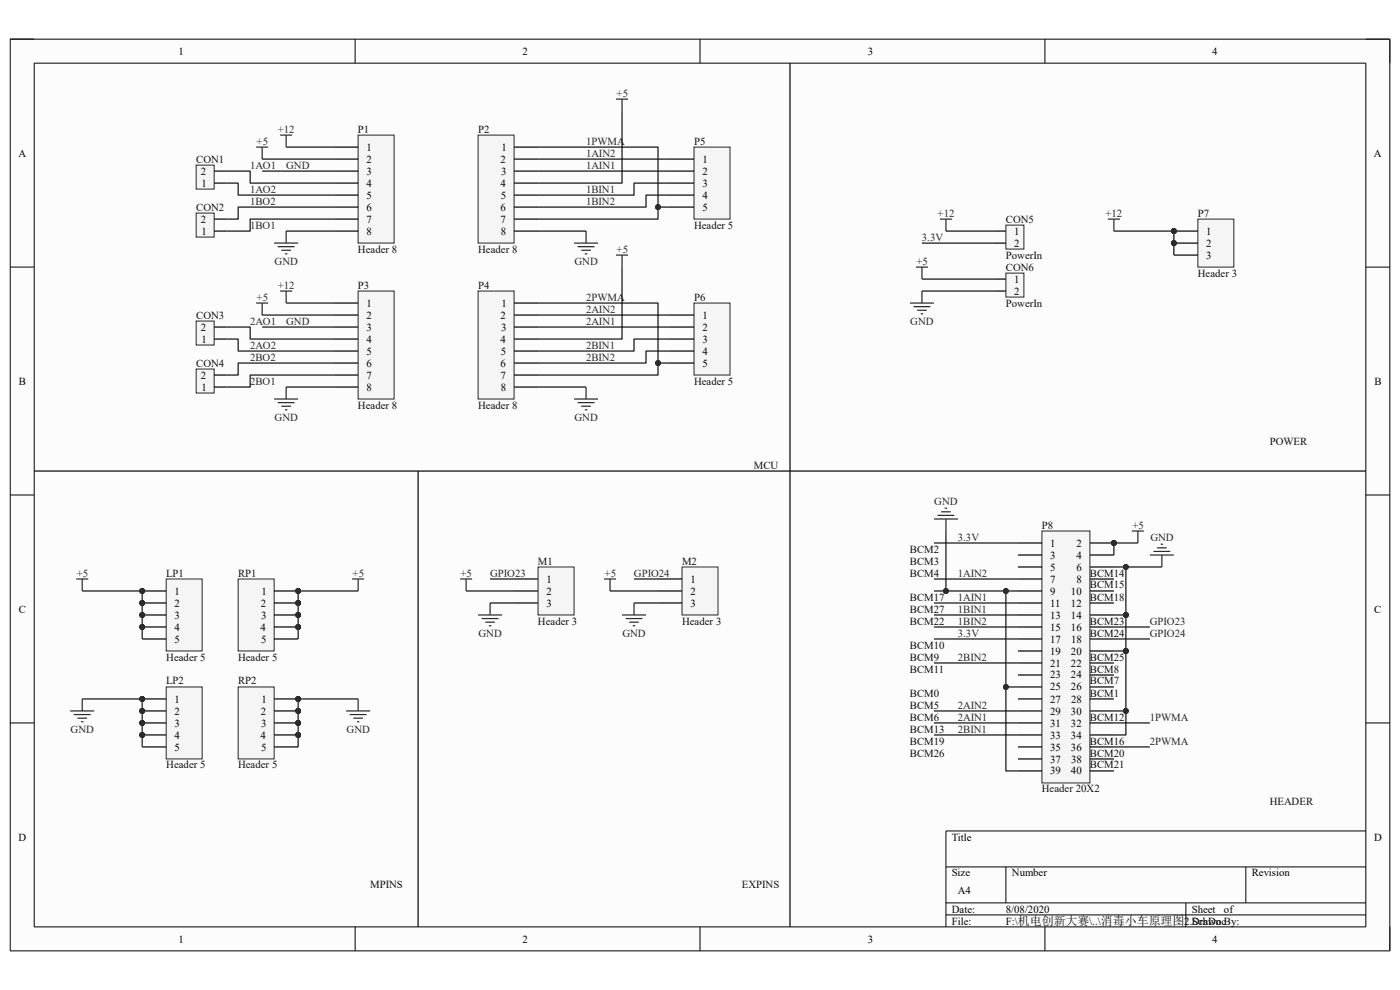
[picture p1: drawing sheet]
<svg xmlns="http://www.w3.org/2000/svg" width="297mm" height="210mm" viewBox="0 0 297 210" stroke-linecap="round" stroke-linejoin="round" font-family="sans-serif">
<path d="M2.2 8.3h292.7v193.4h-292.7z" fill-rule="evenodd" fill="#fcfcfc"/>
<path d="M2.2 8.3h292.7v193.4h-292.7z" fill="none" stroke="#000" stroke-width=".21"/>
<path d="M7.3 13.4h282.5v183.2h-282.5z" fill-rule="evenodd" fill="#fcfcfc"/>
<g fill="none" stroke="#000" stroke-width=".21">
<path d="M2.2 8.3h5.1M7.3 13.4h282.5v183.2h-282.5zM75.3 8.3v5.1M148.5 8.3v5.1M221.7 8.3v5.1M289.8 8.3h5.1v5.1M2.2 56.7h5.1M289.8 56.7h5.1M2.2 105h5.1M289.8 105h5.1M2.2 153.4h5.1M289.8 153.4h5.1"/>
<path d="M289.8 176.3h-89.1v20.3M75.3 196.6v5.1M148.5 196.6v5.1M200.7 183.9h89.1M200.7 191.5h89.1M200.7 194.1h89.1M213.4 183.9v7.6M221.7 196.6v5.1M251.6 191.5v5.1M264.3 183.9v7.6M294.9 196.6v5.1"/>
</g>
<path d="M76 28.7h7.6v22.9h-7.6z" fill-rule="evenodd" fill="#f5f5f5"/>
<path d="M76 28.7h7.6v22.9h-7.6z" fill="none" stroke="#262626" stroke-width=".21"/>
<path d="M70.9 31.2h5.1M70.9 33.8h5.1M70.9 36.3h5.1M70.9 38.8h5.1M70.9 41.4h5.1M70.9 43.9h5.1M70.9 46.5h5.1M70.9 49h5.1" fill="none" stroke="#000" stroke-width=".25"/>
<path d="M101.4 28.7h7.7v22.9h-7.7z" fill-rule="evenodd" fill="#f5f5f5"/>
<path d="M101.4 28.7h7.7v22.9h-7.7z" fill="none" stroke="#262626" stroke-width=".21"/>
<path d="M109.1 31.2h5.1M109.1 33.8h5.1M109.1 36.3h5.1M109.1 38.8h5.1M109.1 41.4h5.1M109.1 43.9h5.1M109.1 46.5h5.1M109.1 49h5.1" fill="none" stroke="#000" stroke-width=".25"/>
<path d="M76 61.7h7.6v22.9h-7.6z" fill-rule="evenodd" fill="#f5f5f5"/>
<path d="M76 61.7h7.6v22.9h-7.6z" fill="none" stroke="#262626" stroke-width=".21"/>
<path d="M70.9 64.3h5.1M70.9 66.8h5.1M70.9 69.4h5.1M70.9 71.9h5.1M70.9 74.5h5.1M70.9 77h5.1M70.9 79.6h5.1M70.9 82.1h5.1" fill="none" stroke="#000" stroke-width=".25"/>
<path d="M101.4 61.7h7.7v23h-7.7z" fill-rule="evenodd" fill="#f5f5f5"/>
<path d="M101.4 61.7h7.7v23h-7.7z" fill="none" stroke="#262626" stroke-width=".21"/>
<path d="M109.1 64.3h5.1M109.1 66.8h5.1M109.1 69.4h5.1M109.1 71.9h5.1M109.1 74.5h5.1M109.1 77h5.1M109.1 79.6h5.1M109.1 82.1h5.1" fill="none" stroke="#000" stroke-width=".25"/>
<g fill="none" stroke="#262626" stroke-width=".25">
<path d="M59.4 28.7h2.6M60.7 28.7v2.5M58.2 51.6h5M58.9 52.3h3.6M59.7 53.1h2M60.4 53.9h.6M60.7 49v2.6M121.8 51.6h5.1M122.5 52.3h3.6M123.3 53.1h2M124.1 53.9h.5M124.3 49v2.6"/>
<path d="M59.4 61.7h2.6M60.7 61.7v2.6M58.2 84.6h5M58.9 85.4h3.6M59.7 86.2h2M60.5 86.9h.5M60.7 82.1v2.5M121.8 84.7h5.1M122.5 85.4h3.6M123.3 86.2h2M124.1 86.9h.5M124.3 82.1v2.6"/>
</g>
<circle cx="30.2" cy="125.4" r=".51" fill="#0e0e0e"/>
<circle cx="30.2" cy="125.4" r=".51" fill="none" stroke="#0e0e0e" stroke-width=".21"/>
<circle cx="30.2" cy="127.9" r=".51" fill="#0e0e0e"/>
<circle cx="30.2" cy="127.9" r=".51" fill="none" stroke="#0e0e0e" stroke-width=".21"/>
<circle cx="30.2" cy="130.5" r=".51" fill="#0e0e0e"/>
<circle cx="30.2" cy="130.5" r=".51" fill="none" stroke="#0e0e0e" stroke-width=".21"/>
<circle cx="30.2" cy="133" r=".51" fill="#0e0e0e"/>
<circle cx="30.2" cy="133" r=".51" fill="none" stroke="#0e0e0e" stroke-width=".21"/>
<path d="M35.3 122.8h7.6v15.3h-7.6z" fill-rule="evenodd" fill="#f5f5f5"/>
<path d="M35.3 122.8h7.6v15.3h-7.6z" fill="none" stroke="#262626" stroke-width=".21"/>
<path d="M30.2 125.4h5.1" fill="none" stroke="#000" stroke-width=".25"/>
<circle cx="30.2" cy="125.4" r=".51" fill="#0e0e0e"/>
<circle cx="30.2" cy="125.4" r=".51" fill="none" stroke="#0e0e0e" stroke-width=".21"/>
<path d="M30.2 127.9h5.1" fill="none" stroke="#000" stroke-width=".25"/>
<circle cx="30.2" cy="127.9" r=".51" fill="#0e0e0e"/>
<circle cx="30.2" cy="127.9" r=".51" fill="none" stroke="#0e0e0e" stroke-width=".21"/>
<path d="M30.2 130.5h5.1" fill="none" stroke="#000" stroke-width=".25"/>
<circle cx="30.2" cy="130.5" r=".51" fill="#0e0e0e"/>
<circle cx="30.2" cy="130.5" r=".51" fill="none" stroke="#0e0e0e" stroke-width=".21"/>
<path d="M30.2 133h5.1" fill="none" stroke="#000" stroke-width=".25"/>
<circle cx="30.2" cy="133" r=".51" fill="#0e0e0e"/>
<circle cx="30.2" cy="133" r=".51" fill="none" stroke="#0e0e0e" stroke-width=".21"/>
<path d="M30.2 135.6h5.1" fill="none" stroke="#000" stroke-width=".25"/>
<circle cx="30.2" cy="148.3" r=".51" fill="#0e0e0e"/>
<circle cx="30.2" cy="148.3" r=".51" fill="none" stroke="#0e0e0e" stroke-width=".21"/>
<circle cx="30.2" cy="150.8" r=".51" fill="#0e0e0e"/>
<circle cx="30.2" cy="150.8" r=".51" fill="none" stroke="#0e0e0e" stroke-width=".21"/>
<circle cx="30.2" cy="153.4" r=".51" fill="#0e0e0e"/>
<circle cx="30.2" cy="153.4" r=".51" fill="none" stroke="#0e0e0e" stroke-width=".21"/>
<circle cx="30.2" cy="155.9" r=".51" fill="#0e0e0e"/>
<circle cx="30.2" cy="155.9" r=".51" fill="none" stroke="#0e0e0e" stroke-width=".21"/>
<path d="M35.3 145.7h7.6v15.3h-7.6z" fill-rule="evenodd" fill="#f5f5f5"/>
<path d="M35.3 145.7h7.6v15.3h-7.6z" fill="none" stroke="#262626" stroke-width=".21"/>
<path d="M30.2 148.3h5.1" fill="none" stroke="#000" stroke-width=".25"/>
<circle cx="30.2" cy="148.3" r=".51" fill="#0e0e0e"/>
<circle cx="30.2" cy="148.3" r=".51" fill="none" stroke="#0e0e0e" stroke-width=".21"/>
<path d="M30.2 150.8h5.1" fill="none" stroke="#000" stroke-width=".25"/>
<circle cx="30.2" cy="150.8" r=".51" fill="#0e0e0e"/>
<circle cx="30.2" cy="150.8" r=".51" fill="none" stroke="#0e0e0e" stroke-width=".21"/>
<path d="M30.2 153.4h5.1" fill="none" stroke="#000" stroke-width=".25"/>
<circle cx="30.2" cy="153.4" r=".51" fill="#0e0e0e"/>
<circle cx="30.2" cy="153.4" r=".51" fill="none" stroke="#0e0e0e" stroke-width=".21"/>
<path d="M30.2 155.9h5.1" fill="none" stroke="#000" stroke-width=".25"/>
<circle cx="30.2" cy="155.9" r=".51" fill="#0e0e0e"/>
<circle cx="30.2" cy="155.9" r=".51" fill="none" stroke="#0e0e0e" stroke-width=".21"/>
<path d="M30.2 158.5h5.1" fill="none" stroke="#000" stroke-width=".25"/>
<path d="M199.4 46.5h2.6M200.7 46.5v2.5M193.1 64.3h5M193.8 65.1h3.6M194.6 65.8h2M195.3 66.6h.5M195.6 61.7v2.6M14.9 150.8h5.1M15.7 151.6h3.5M16.4 152.3h2.1M17.2 153.1h.5M17.4 148.3v2.5" fill="none" stroke="#262626" stroke-width=".25"/>
<circle cx="63.3" cy="125.4" r=".51" fill="#0e0e0e"/>
<circle cx="63.3" cy="125.4" r=".51" fill="none" stroke="#0e0e0e" stroke-width=".21"/>
<circle cx="63.3" cy="127.9" r=".51" fill="#0e0e0e"/>
<circle cx="63.3" cy="127.9" r=".51" fill="none" stroke="#0e0e0e" stroke-width=".21"/>
<circle cx="63.3" cy="130.5" r=".51" fill="#0e0e0e"/>
<circle cx="63.3" cy="130.5" r=".51" fill="none" stroke="#0e0e0e" stroke-width=".21"/>
<circle cx="63.3" cy="133" r=".51" fill="#0e0e0e"/>
<circle cx="63.3" cy="133" r=".51" fill="none" stroke="#0e0e0e" stroke-width=".21"/>
<path d="M50.5 122.8h7.7v15.3h-7.7z" fill-rule="evenodd" fill="#f5f5f5"/>
<path d="M50.5 122.8h7.7v15.3h-7.7z" fill="none" stroke="#262626" stroke-width=".21"/>
<path d="M58.2 125.4h5.1" fill="none" stroke="#000" stroke-width=".25"/>
<circle cx="63.3" cy="125.4" r=".51" fill="#0e0e0e"/>
<circle cx="63.3" cy="125.4" r=".51" fill="none" stroke="#0e0e0e" stroke-width=".21"/>
<path d="M58.2 127.9h5.1" fill="none" stroke="#000" stroke-width=".25"/>
<circle cx="63.3" cy="127.9" r=".51" fill="#0e0e0e"/>
<circle cx="63.3" cy="127.9" r=".51" fill="none" stroke="#0e0e0e" stroke-width=".21"/>
<path d="M58.2 130.5h5.1" fill="none" stroke="#000" stroke-width=".25"/>
<circle cx="63.3" cy="130.5" r=".51" fill="#0e0e0e"/>
<circle cx="63.3" cy="130.5" r=".51" fill="none" stroke="#0e0e0e" stroke-width=".21"/>
<path d="M58.2 133h5.1" fill="none" stroke="#000" stroke-width=".25"/>
<circle cx="63.3" cy="133" r=".51" fill="#0e0e0e"/>
<circle cx="63.3" cy="133" r=".51" fill="none" stroke="#0e0e0e" stroke-width=".21"/>
<path d="M58.2 135.6h5.1" fill="none" stroke="#000" stroke-width=".25"/>
<circle cx="63.3" cy="148.3" r=".51" fill="#0e0e0e"/>
<circle cx="63.3" cy="148.3" r=".51" fill="none" stroke="#0e0e0e" stroke-width=".21"/>
<circle cx="63.3" cy="150.8" r=".51" fill="#0e0e0e"/>
<circle cx="63.3" cy="150.8" r=".51" fill="none" stroke="#0e0e0e" stroke-width=".21"/>
<circle cx="63.3" cy="153.4" r=".51" fill="#0e0e0e"/>
<circle cx="63.3" cy="153.4" r=".51" fill="none" stroke="#0e0e0e" stroke-width=".21"/>
<circle cx="63.3" cy="155.9" r=".51" fill="#0e0e0e"/>
<circle cx="63.3" cy="155.9" r=".51" fill="none" stroke="#0e0e0e" stroke-width=".21"/>
<path d="M50.5 145.7h7.7v15.3h-7.7z" fill-rule="evenodd" fill="#f5f5f5"/>
<path d="M50.5 145.7h7.7v15.3h-7.7z" fill="none" stroke="#262626" stroke-width=".21"/>
<path d="M58.2 148.3h5.1" fill="none" stroke="#000" stroke-width=".25"/>
<circle cx="63.3" cy="148.3" r=".51" fill="#0e0e0e"/>
<circle cx="63.3" cy="148.3" r=".51" fill="none" stroke="#0e0e0e" stroke-width=".21"/>
<path d="M58.2 150.8h5.1" fill="none" stroke="#000" stroke-width=".25"/>
<circle cx="63.3" cy="150.8" r=".51" fill="#0e0e0e"/>
<circle cx="63.3" cy="150.8" r=".51" fill="none" stroke="#0e0e0e" stroke-width=".21"/>
<path d="M58.2 153.4h5.1" fill="none" stroke="#000" stroke-width=".25"/>
<circle cx="63.3" cy="153.4" r=".51" fill="#0e0e0e"/>
<circle cx="63.3" cy="153.4" r=".51" fill="none" stroke="#0e0e0e" stroke-width=".21"/>
<path d="M58.2 155.9h5.1" fill="none" stroke="#000" stroke-width=".25"/>
<circle cx="63.3" cy="155.9" r=".51" fill="#0e0e0e"/>
<circle cx="63.3" cy="155.9" r=".51" fill="none" stroke="#0e0e0e" stroke-width=".21"/>
<path d="M58.2 158.5h5.1" fill="none" stroke="#000" stroke-width=".25"/>
<path d="M73.4 150.8h5.1M74.2 151.6h3.6M75 152.3h2M75.7 153.1h.5M76 148.3v2.5" fill="none" stroke="#262626" stroke-width=".25"/>
<circle cx="249" cy="49" r=".51" fill="#0e0e0e"/>
<circle cx="249" cy="49" r=".51" fill="none" stroke="#0e0e0e" stroke-width=".21"/>
<circle cx="249" cy="51.6" r=".51" fill="#0e0e0e"/>
<circle cx="249" cy="51.6" r=".51" fill="none" stroke="#0e0e0e" stroke-width=".21"/>
<path d="M254.1 46.5h7.7v10.2h-7.7z" fill-rule="evenodd" fill="#f5f5f5"/>
<path d="M254.1 46.5h7.7v10.2h-7.7z" fill="none" stroke="#262626" stroke-width=".21"/>
<path d="M249 49h5.1" fill="none" stroke="#000" stroke-width=".25"/>
<circle cx="249" cy="49" r=".51" fill="#0e0e0e"/>
<circle cx="249" cy="49" r=".51" fill="none" stroke="#0e0e0e" stroke-width=".21"/>
<path d="M249 51.6h5.1" fill="none" stroke="#000" stroke-width=".25"/>
<circle cx="249" cy="51.6" r=".51" fill="#0e0e0e"/>
<circle cx="249" cy="51.6" r=".51" fill="none" stroke="#0e0e0e" stroke-width=".21"/>
<path d="M249 54.1h5.1" fill="none" stroke="#000" stroke-width=".25"/>
<path d="M235 46.5h2.6M236.3 46.5v2.5" fill="none" stroke="#262626" stroke-width=".25"/>
<circle cx="236.3" cy="115.2" r=".51" fill="#0e0e0e"/>
<circle cx="236.3" cy="115.2" r=".51" fill="none" stroke="#0e0e0e" stroke-width=".21"/>
<path d="M221 112.6h10.2v53.5h-10.2z" fill-rule="evenodd" fill="#f5f5f5"/>
<path d="M221 112.6h10.2v53.5h-10.2z" fill="none" stroke="#262626" stroke-width=".21"/>
<path d="M216 115.2h5M231.2 115.2h5.1" fill="none" stroke="#000" stroke-width=".25"/>
<circle cx="236.3" cy="115.2" r=".51" fill="#0e0e0e"/>
<circle cx="236.3" cy="115.2" r=".51" fill="none" stroke="#0e0e0e" stroke-width=".21"/>
<g fill="none" stroke="#000" stroke-width=".25">
<path d="M216 117.7h5M231.2 117.7h5.1M216 120.3h5M216 122.8h5M216 125.4h5M216 127.9h5M216 130.5h5M216 133h5M216 135.6h5M216 138.1h5M231.2 120.3h5.1M231.2 122.8h5.1"/>
<path d="M231.2 125.4h5.1M231.2 127.9h5.1M231.2 130.5h5.1M231.2 133h5.1M231.2 135.6h5.1M231.2 138.1h5.1M216 140.6h5M216 143.2h5M216 145.7h5M216 148.3h5M216 150.8h5M216 153.4h5"/>
<path d="M216 155.9h5M216 158.5h5M231.2 140.6h5.1M231.2 143.2h5.1M231.2 145.7h5.1M231.2 148.3h5.1M231.2 150.8h5.1M231.2 153.4h5.1M231.2 155.9h5.1M231.2 158.5h5.1M216 161h5M216 163.5h5"/>
<path d="M231.2 161h5.1M231.2 163.5h5.1"/>
</g>
<path d="M198.1 110.1h5.1M198.9 109.3h3.6M199.7 108.6h2M200.4 107.8h.5M200.7 110.1v2.5M240.1 112.6h2.6M241.4 112.6v2.6M243.9 117.7h5.1M244.7 117h3.6M245.5 116.2h2M246.2 115.4h.6M246.5 117.7v2.6" fill="none" stroke="#262626" stroke-width=".25"/>
<path d="M147.2 31.2h7.7v15.3h-7.7z" fill-rule="evenodd" fill="#f5f5f5"/>
<path d="M147.2 31.2h7.7v15.3h-7.7z" fill="none" stroke="#262626" stroke-width=".21"/>
<path d="M142.1 33.8h5.1M142.1 36.3h5.1M142.1 38.8h5.1M142.1 41.4h5.1M142.1 43.9h5.1" fill="none" stroke="#000" stroke-width=".25"/>
<path d="M147.2 64.3h7.7v15.3h-7.7z" fill-rule="evenodd" fill="#f5f5f5"/>
<path d="M147.2 64.3h7.7v15.3h-7.7z" fill="none" stroke="#262626" stroke-width=".21"/>
<path d="M142.1 66.8h5.1M142.1 69.4h5.1M142.1 71.9h5.1M142.1 74.5h5.1M142.1 77h5.1" fill="none" stroke="#000" stroke-width=".25"/>
<path d="M114.2 120.3h7.6v10.2h-7.6z" fill-rule="evenodd" fill="#f5f5f5"/>
<path d="M114.2 120.3h7.6v10.2h-7.6z" fill="none" stroke="#262626" stroke-width=".21"/>
<path d="M109.1 122.8h5.1M109.1 125.4h5.1M109.1 127.9h5.1" fill="none" stroke="#000" stroke-width=".25"/>
<path d="M144.7 120.3h7.6v10.2h-7.6z" fill-rule="evenodd" fill="#f5f5f5"/>
<path d="M144.7 120.3h7.6v10.2h-7.6z" fill="none" stroke="#262626" stroke-width=".21"/>
<path d="M139.6 122.8h5.1M139.6 125.4h5.1M139.6 127.9h5.1" fill="none" stroke="#000" stroke-width=".25"/>
<g fill="none" stroke="#262626" stroke-width=".25">
<path d="M54.3 31.2h2.6M55.6 31.2v2.6M130.7 21h2.5M132 21v2.6M130.7 54.1h2.5M132 54.1v2.6M194.3 56.7h2.6M195.6 56.7v2.5M54.3 64.3h2.6M55.6 64.3v2.5M16.2 122.8h2.5M17.4 122.8v2.6"/>
<path d="M74.7 122.8h2.5M76 122.8v2.6M97.6 122.8h2.6M98.9 122.8v2.6M101.4 130.5h5.1M102.2 131.2h3.6M103 132h2M103.7 132.8h.5M104 127.9v2.6M128.1 122.8h2.6M129.4 122.8v2.6M132 130.5h5.1"/>
<path d="M132.7 131.2h3.6M133.5 132h2M134.3 132.8h.5M134.5 127.9v2.6"/>
</g>
<path d="M213.4 47.8h3.8v5h-3.8z" fill-rule="evenodd" fill="#f5f5f5"/>
<path d="M213.4 47.8h3.8v5h-3.8z" fill="none" stroke="#262626" stroke-width=".21"/>
<path d="M210.9 49h2.5M210.9 51.6h2.5" fill="none" stroke="#000" stroke-width=".25"/>
<path d="M213.4 57.9h3.8v5.1h-3.8z" fill-rule="evenodd" fill="#f5f5f5"/>
<path d="M213.4 57.9h3.8v5.1h-3.8z" fill="none" stroke="#262626" stroke-width=".21"/>
<path d="M210.9 59.2h2.5M210.9 61.7h2.5" fill="none" stroke="#000" stroke-width=".25"/>
<path d="M41.6 35h3.8v5.1h-3.8z" fill-rule="evenodd" fill="#f5f5f5"/>
<path d="M41.6 35h3.8v5.1h-3.8z" fill="none" stroke="#262626" stroke-width=".21"/>
<path d="M45.4 38.8h2.6M45.4 36.3h2.6" fill="none" stroke="#000" stroke-width=".25"/>
<path d="M41.6 45.2h3.8v5.1h-3.8z" fill-rule="evenodd" fill="#f5f5f5"/>
<path d="M41.6 45.2h3.8v5.1h-3.8z" fill="none" stroke="#262626" stroke-width=".21"/>
<path d="M45.4 49h2.6M45.4 46.5h2.6" fill="none" stroke="#000" stroke-width=".25"/>
<path d="M41.6 68.1h3.8v5.1h-3.8z" fill-rule="evenodd" fill="#f5f5f5"/>
<path d="M41.6 68.1h3.8v5.1h-3.8z" fill="none" stroke="#262626" stroke-width=".21"/>
<path d="M45.4 71.9h2.6M45.4 69.4h2.6" fill="none" stroke="#000" stroke-width=".25"/>
<path d="M41.6 78.3h3.8v5.1h-3.8z" fill-rule="evenodd" fill="#f5f5f5"/>
<path d="M41.6 78.3h3.8v5.1h-3.8z" fill="none" stroke="#262626" stroke-width=".21"/>
<path d="M45.4 79.6h2.6M45.4 82.1h2.6" fill="none" stroke="#000" stroke-width=".25"/>
<g fill="none" stroke="#0e0e0e" stroke-width=".25">
<path d="M48 38.8h2.5v2.6h20.4M48 36.3h5.1v2.5h17.8M55.6 33.8h15.3M60.7 31.2h10.2M114.2 33.8h27.9M114.2 36.3h27.9M142.1 38.8h-7.6v2.6h-20.3M60.7 49h10.2M70.9 46.5h-17.8v2.5h-5.1M70.9 43.9h-20.4v2.6h-2.5M114.2 49h10.1M142.1 41.4h-5v2.5h-22.9"/>
<path d="M48 71.9h2.5v2.6h20.4M48 69.4h5.1v2.5h17.8M55.6 66.8h15.3M60.7 64.3h10.2M70.9 79.6h-17.8v2.5h-5.1M70.9 77h-20.4v2.6h-2.5M114.2 66.8h27.9M114.2 69.4h27.9M142.1 71.9h-7.6v2.6h-20.3M142.1 74.5h-5v2.5h-22.9M60.7 82.1h10.2M114.2 82.1h10.1"/>
<path d="M17.4 125.4h12.8v10.2"/>
</g>
<circle cx="30.2" cy="133" r=".51" fill="#0e0e0e"/>
<circle cx="30.2" cy="133" r=".51" fill="none" stroke="#0e0e0e" stroke-width=".21"/>
<circle cx="30.2" cy="130.5" r=".51" fill="#0e0e0e"/>
<circle cx="30.2" cy="130.5" r=".51" fill="none" stroke="#0e0e0e" stroke-width=".21"/>
<circle cx="30.2" cy="127.9" r=".51" fill="#0e0e0e"/>
<circle cx="30.2" cy="127.9" r=".51" fill="none" stroke="#0e0e0e" stroke-width=".21"/>
<circle cx="30.2" cy="125.4" r=".51" fill="#0e0e0e"/>
<circle cx="30.2" cy="125.4" r=".51" fill="none" stroke="#0e0e0e" stroke-width=".21"/>
<path d="M17.4 148.3h12.8v10.2" fill="none" stroke="#0e0e0e" stroke-width=".25"/>
<circle cx="30.2" cy="155.9" r=".51" fill="#0e0e0e"/>
<circle cx="30.2" cy="155.9" r=".51" fill="none" stroke="#0e0e0e" stroke-width=".21"/>
<circle cx="30.2" cy="153.4" r=".51" fill="#0e0e0e"/>
<circle cx="30.2" cy="153.4" r=".51" fill="none" stroke="#0e0e0e" stroke-width=".21"/>
<circle cx="30.2" cy="150.8" r=".51" fill="#0e0e0e"/>
<circle cx="30.2" cy="150.8" r=".51" fill="none" stroke="#0e0e0e" stroke-width=".21"/>
<circle cx="30.2" cy="148.3" r=".51" fill="#0e0e0e"/>
<circle cx="30.2" cy="148.3" r=".51" fill="none" stroke="#0e0e0e" stroke-width=".21"/>
<path d="M200.7 49h10.2M76 125.4h-12.7v10.2" fill="none" stroke="#0e0e0e" stroke-width=".25"/>
<circle cx="63.3" cy="133" r=".51" fill="#0e0e0e"/>
<circle cx="63.3" cy="133" r=".51" fill="none" stroke="#0e0e0e" stroke-width=".21"/>
<circle cx="63.3" cy="130.5" r=".51" fill="#0e0e0e"/>
<circle cx="63.3" cy="130.5" r=".51" fill="none" stroke="#0e0e0e" stroke-width=".21"/>
<circle cx="63.3" cy="127.9" r=".51" fill="#0e0e0e"/>
<circle cx="63.3" cy="127.9" r=".51" fill="none" stroke="#0e0e0e" stroke-width=".21"/>
<circle cx="63.3" cy="125.4" r=".51" fill="#0e0e0e"/>
<circle cx="63.3" cy="125.4" r=".51" fill="none" stroke="#0e0e0e" stroke-width=".21"/>
<path d="M76 148.3h-12.7v10.2" fill="none" stroke="#0e0e0e" stroke-width=".25"/>
<circle cx="63.3" cy="155.9" r=".51" fill="#0e0e0e"/>
<circle cx="63.3" cy="155.9" r=".51" fill="none" stroke="#0e0e0e" stroke-width=".21"/>
<circle cx="63.3" cy="153.4" r=".51" fill="#0e0e0e"/>
<circle cx="63.3" cy="153.4" r=".51" fill="none" stroke="#0e0e0e" stroke-width=".21"/>
<circle cx="63.3" cy="150.8" r=".51" fill="#0e0e0e"/>
<circle cx="63.3" cy="150.8" r=".51" fill="none" stroke="#0e0e0e" stroke-width=".21"/>
<circle cx="63.3" cy="148.3" r=".51" fill="#0e0e0e"/>
<circle cx="63.3" cy="148.3" r=".51" fill="none" stroke="#0e0e0e" stroke-width=".21"/>
<path d="M236.3 49h12.7v5.1" fill="none" stroke="#0e0e0e" stroke-width=".25"/>
<circle cx="249" cy="51.6" r=".51" fill="#0e0e0e"/>
<circle cx="249" cy="51.6" r=".51" fill="none" stroke="#0e0e0e" stroke-width=".21"/>
<circle cx="249" cy="49" r=".51" fill="#0e0e0e"/>
<circle cx="249" cy="49" r=".51" fill="none" stroke="#0e0e0e" stroke-width=".21"/>
<path d="M238.9 150.8v5.1h-2.6" fill="none" stroke="#0e0e0e" stroke-width=".25"/>
<circle cx="238.9" cy="150.8" r=".51" fill="#0e0e0e"/>
<circle cx="238.9" cy="150.8" r=".51" fill="none" stroke="#0e0e0e" stroke-width=".21"/>
<path d="M213.4 125.4v20.3h2.6" fill="none" stroke="#0e0e0e" stroke-width=".25"/>
<circle cx="213.4" cy="125.4" r=".51" fill="#0e0e0e"/>
<circle cx="213.4" cy="125.4" r=".51" fill="none" stroke="#0e0e0e" stroke-width=".21"/>
<circle cx="213.4" cy="145.7" r=".51" fill="#0e0e0e"/>
<circle cx="213.4" cy="145.7" r=".51" fill="none" stroke="#0e0e0e" stroke-width=".21"/>
<path d="M213.4 145.7v17.8h2.6" fill="none" stroke="#0e0e0e" stroke-width=".25"/>
<circle cx="213.4" cy="145.7" r=".51" fill="#0e0e0e"/>
<circle cx="213.4" cy="145.7" r=".51" fill="none" stroke="#0e0e0e" stroke-width=".21"/>
<path d="M200.7 112.6v12.8h15.3" fill="none" stroke="#0e0e0e" stroke-width=".25"/>
<circle cx="200.7" cy="125.4" r=".51" fill="#0e0e0e"/>
<circle cx="200.7" cy="125.4" r=".51" fill="none" stroke="#0e0e0e" stroke-width=".21"/>
<circle cx="213.4" cy="125.4" r=".51" fill="#0e0e0e"/>
<circle cx="213.4" cy="125.4" r=".51" fill="none" stroke="#0e0e0e" stroke-width=".21"/>
<path d="M198.1 115.2h17.9M198.1 122.8h17.9M198.1 125.4h2.6" fill="none" stroke="#0e0e0e" stroke-width=".25"/>
<circle cx="200.7" cy="125.4" r=".51" fill="#0e0e0e"/>
<circle cx="200.7" cy="125.4" r=".51" fill="none" stroke="#0e0e0e" stroke-width=".21"/>
<path d="M198.1 127.9h17.9M198.1 130.5h17.9M198.1 133h17.9M198.1 135.6h17.9M236.3 130.5h2.6M198.1 140.6h17.9M198.1 150.8h17.9M198.1 153.4h17.9M198.1 155.9h17.9" fill="none" stroke="#0e0e0e" stroke-width=".25"/>
<circle cx="238.9" cy="130.5" r=".51" fill="#0e0e0e"/>
<circle cx="238.9" cy="130.5" r=".51" fill="none" stroke="#0e0e0e" stroke-width=".21"/>
<path d="M236.3 120.3h10.2M236.3 133h7.6M236.3 135.6h7.6M236.3 153.4h7.6M236.3 158.5h7.6" fill="none" stroke="#0e0e0e" stroke-width=".25"/>
<circle cx="238.9" cy="120.3" r=".51" fill="#0e0e0e"/>
<circle cx="238.9" cy="120.3" r=".51" fill="none" stroke="#0e0e0e" stroke-width=".21"/>
<path d="M238.9 138.1v12.7h-2.6" fill="none" stroke="#0e0e0e" stroke-width=".25"/>
<circle cx="238.9" cy="138.1" r=".51" fill="#0e0e0e"/>
<circle cx="238.9" cy="138.1" r=".51" fill="none" stroke="#0e0e0e" stroke-width=".21"/>
<circle cx="238.9" cy="150.8" r=".51" fill="#0e0e0e"/>
<circle cx="238.9" cy="150.8" r=".51" fill="none" stroke="#0e0e0e" stroke-width=".21"/>
<path d="M236.3 138.1h2.6" fill="none" stroke="#0e0e0e" stroke-width=".25"/>
<circle cx="238.9" cy="138.1" r=".51" fill="#0e0e0e"/>
<circle cx="238.9" cy="138.1" r=".51" fill="none" stroke="#0e0e0e" stroke-width=".21"/>
<path d="M238.9 130.5v7.6" fill="none" stroke="#0e0e0e" stroke-width=".25"/>
<circle cx="238.9" cy="138.1" r=".51" fill="#0e0e0e"/>
<circle cx="238.9" cy="138.1" r=".51" fill="none" stroke="#0e0e0e" stroke-width=".21"/>
<circle cx="238.9" cy="130.5" r=".51" fill="#0e0e0e"/>
<circle cx="238.9" cy="130.5" r=".51" fill="none" stroke="#0e0e0e" stroke-width=".21"/>
<path d="M238.9 120.3v10.2" fill="none" stroke="#0e0e0e" stroke-width=".25"/>
<circle cx="238.9" cy="120.3" r=".51" fill="#0e0e0e"/>
<circle cx="238.9" cy="120.3" r=".51" fill="none" stroke="#0e0e0e" stroke-width=".21"/>
<circle cx="238.9" cy="130.5" r=".51" fill="#0e0e0e"/>
<circle cx="238.9" cy="130.5" r=".51" fill="none" stroke="#0e0e0e" stroke-width=".21"/>
<path d="M132 23.6v15.2h-17.8M132 56.7v15.2h-17.8M142.1 43.9h-2.5v2.6h-25.4" fill="none" stroke="#0e0e0e" stroke-width=".25"/>
<circle cx="139.6" cy="43.9" r=".51" fill="#0e0e0e"/>
<circle cx="139.6" cy="43.9" r=".51" fill="none" stroke="#0e0e0e" stroke-width=".21"/>
<path d="M114.2 31.2h25.4v12.7" fill="none" stroke="#0e0e0e" stroke-width=".25"/>
<circle cx="139.6" cy="43.9" r=".51" fill="#0e0e0e"/>
<circle cx="139.6" cy="43.9" r=".51" fill="none" stroke="#0e0e0e" stroke-width=".21"/>
<path d="M55.6 69.4h15.3M142.1 77h-2.5v2.6h-25.4" fill="none" stroke="#0e0e0e" stroke-width=".25"/>
<circle cx="139.6" cy="77" r=".51" fill="#0e0e0e"/>
<circle cx="139.6" cy="77" r=".51" fill="none" stroke="#0e0e0e" stroke-width=".21"/>
<path d="M114.2 64.3h25.4v12.7" fill="none" stroke="#0e0e0e" stroke-width=".25"/>
<circle cx="139.6" cy="77" r=".51" fill="#0e0e0e"/>
<circle cx="139.6" cy="77" r=".51" fill="none" stroke="#0e0e0e" stroke-width=".21"/>
<path d="M55.6 36.3h15.3M195.6 51.6h15.3M195.6 61.7h15.3M241.4 115.2h-5.1v2.5M98.9 125.4h10.2M104 127.9h5.1M104 122.8h5.1M129.4 125.4h10.2M134.5 127.9h5.1M134.5 122.8h5.1" fill="none" stroke="#0e0e0e" stroke-width=".25"/>
<circle cx="236.3" cy="115.2" r=".51" fill="#0e0e0e"/>
<circle cx="236.3" cy="115.2" r=".51" fill="none" stroke="#0e0e0e" stroke-width=".21"/>
<path d="M195.6 59.2h15.3" fill="none" stroke="#0e0e0e" stroke-width=".25"/>
<path d="M167.6 13.4v183.2M7.3 99.9h282.5M88.7 99.9v96.7" fill="none" stroke="#000" stroke-width=".25"/>
<g font-size="2.3">
<text x="37.9" y="11.6">1</text>
<text x="110.9" y="11.6">2</text>
<text x="184.1" y="11.6">3</text>
<text x="257.2" y="11.6">4</text>
<text x="3.9" y="33.2">A</text>
<text x="77.7" y="32">1</text>
<text x="77.7" y="34.5">2</text>
<text x="106.2" y="34.5">2</text>
<text x="106.4" y="32">1</text>
<text x="149" y="34.5">1</text>
<text x="291.5" y="33.2">A</text>
<text x="42.6" y="37">2</text>
<text x="42.8" y="39.6">1</text>
<text x="77.7" y="37">3</text>
<text x="77.7" y="39.6">4</text>
<text x="106.2" y="39.6">4</text>
<text x="106.3" y="37">3</text>
<text x="149" y="37">2</text>
<text x="149" y="39.6">3</text>
<text x="42.6" y="47.2">2</text>
<text x="77.7" y="42.2">5</text>
<text x="77.7" y="44.7">6</text>
<text x="77.7" y="47.2">7</text>
<text x="106.2" y="44.7">6</text>
<text x="106.2" y="47.2">7</text>
<text x="106.3" y="42.2">5</text>
<text x="149" y="42.2">4</text>
<text x="149" y="44.7">5</text>
<text x="42.8" y="49.8">1</text>
<text x="77.7" y="49.8">8</text>
<text x="106.3" y="49.8">8</text>
<text x="215.2" y="49.8">1</text>
<text x="215.2" y="52.3">2</text>
<text x="255.9" y="49.8">1</text>
<text x="255.9" y="52.3">2</text>
<text x="215.2" y="59.9">1</text>
<text x="255.9" y="54.9">3</text>
<text x="77.7" y="65.1">1</text>
<text x="106.4" y="65.1">1</text>
<text x="215.2" y="62.5">2</text>
<text x="42.6" y="70.1">2</text>
<text x="77.7" y="67.6">2</text>
<text x="77.7" y="70.1">3</text>
<text x="106.2" y="67.6">2</text>
<text x="106.3" y="70.1">3</text>
<text x="149" y="67.6">1</text>
<text x="149" y="70.1">2</text>
<text x="42.8" y="72.7">1</text>
<text x="77.7" y="72.7">4</text>
<text x="77.7" y="75.2">5</text>
<text x="77.7" y="77.8">6</text>
<text x="106.2" y="72.7">4</text>
<text x="106.2" y="77.8">6</text>
<text x="106.3" y="75.2">5</text>
<text x="149" y="72.7">3</text>
<text x="149" y="75.2">4</text>
<text x="149" y="77.8">5</text>
<text x="4" y="81.6">B</text>
<text x="42.6" y="80.3">2</text>
<text x="42.8" y="82.9">1</text>
<text x="77.7" y="80.3">7</text>
<text x="77.7" y="82.9">8</text>
<text x="106.2" y="80.3">7</text>
<text x="106.3" y="82.9">8</text>
<text x="291.6" y="81.6">B</text>
<text x="222.8" y="116">1</text>
<text x="222.8" y="118.5">3</text>
<text x="228.3" y="118.5">4</text>
<text x="228.4" y="116">2</text>
<text x="115.9" y="123.6">1</text>
<text x="146.5" y="123.6">1</text>
<text x="222.8" y="121">5</text>
<text x="222.8" y="123.6">7</text>
<text x="228.3" y="121">6</text>
<text x="228.4" y="123.6">8</text>
<text x="4" y="130">C</text>
<text x="37" y="126.2">1</text>
<text x="37" y="128.7">2</text>
<text x="37" y="131.2">3</text>
<text x="55.3" y="128.7">2</text>
<text x="55.4" y="131.2">3</text>
<text x="55.5" y="126.2">1</text>
<text x="115.9" y="126.2">2</text>
<text x="115.9" y="128.7">3</text>
<text x="146.5" y="126.2">2</text>
<text x="146.5" y="128.7">3</text>
<text x="222.8" y="126.2">9</text>
<text x="222.8" y="128.7">11</text>
<text x="222.8" y="131.2">13</text>
<text x="227.2" y="126.2">10</text>
<text x="227.2" y="128.7">12</text>
<text x="227.2" y="131.2">14</text>
<text x="291.5" y="130">C</text>
<text x="37" y="133.8">4</text>
<text x="37" y="136.3">5</text>
<text x="55.3" y="133.8">4</text>
<text x="55.4" y="136.3">5</text>
<text x="222.8" y="133.8">15</text>
<text x="222.8" y="136.3">17</text>
<text x="227.2" y="133.8">16</text>
<text x="227.2" y="136.3">18</text>
<text x="222.8" y="138.9">19</text>
<text x="222.8" y="141.4">21</text>
<text x="222.8" y="143.9">23</text>
<text x="227.2" y="138.9">20</text>
<text x="227.2" y="141.4">22</text>
<text x="227.2" y="143.9">24</text>
<text x="37" y="149.1">1</text>
<text x="55.5" y="149.1">1</text>
<text x="222.8" y="146.5">25</text>
<text x="222.8" y="149.1">27</text>
<text x="227.2" y="146.5">26</text>
<text x="227.2" y="149.1">28</text>
<text x="37" y="151.6">2</text>
<text x="37" y="154.1">3</text>
<text x="55.3" y="151.6">2</text>
<text x="55.4" y="154.1">3</text>
<text x="222.8" y="151.6">29</text>
<text x="222.8" y="154.1">31</text>
<text x="227.2" y="151.6">30</text>
<text x="227.2" y="154.1">32</text>
<text x="37" y="156.7">4</text>
<text x="37" y="159.2">5</text>
<text x="55.3" y="156.7">4</text>
<text x="55.4" y="159.2">5</text>
<text x="222.8" y="156.7">33</text>
<text x="222.8" y="159.2">35</text>
<text x="222.8" y="161.8">37</text>
<text x="227.2" y="156.7">34</text>
<text x="227.2" y="159.2">36</text>
<text x="227.2" y="161.8">38</text>
<text x="222.8" y="164.3">39</text>
<text x="227.2" y="164.3">40</text>
<text x="3.9" y="178.3">D</text>
<text x="201.9" y="178.3">Title</text>
<text x="291.5" y="178.3">D</text>
<text x="201.9" y="185.9">Size</text>
<text x="214.7" y="185.9">Number</text>
<text x="265.5" y="185.9">Revision</text>
<text x="203.2" y="189.7">A4</text>
<text x="201.9" y="193.6">Date:</text>
<text x="201.9" y="196.1">File:</text>
<text x="213.4" y="193.6">8/08/2020</text>
<text x="213.4" y="196.1">F:\机电创新大赛\..\消毒小车原理图2.SchDoc</text>
<text x="252.9" y="196.1">Drawn By:</text>
<text x="252.9" y="193.6">Sheet</text>
<text x="259.7" y="193.6">of</text>
<text x="37.9" y="199.9">1</text>
<text x="110.9" y="199.9">2</text>
<text x="184.1" y="199.9">3</text>
<text x="257.2" y="199.9">4</text>
</g>
<g font-size="2.3" fill="#262626">
<text x="130.8" y="20.5">+5</text>
<text x="58.9" y="28.2">+12</text>
<text x="53" y="35.8">1AO1</text>
<text x="54.4" y="30.7">+5</text>
<text x="60.7" y="35.8">GND</text>
<text x="124.3" y="30.7">1PWMA</text>
<text x="124.3" y="33.2">1AIN2</text>
<text x="124.3" y="35.8">1AIN1</text>
<text x="53" y="40.9">1AO2</text>
<text x="124.3" y="40.9">1BIN1</text>
<text x="53" y="43.4">1BO2</text>
<text x="124.3" y="43.4">1BIN2</text>
<text x="198.9" y="46">+12</text>
<text x="234.5" y="46">+12</text>
<text x="53" y="48.5">1BO1</text>
<text x="130.8" y="53.6">+5</text>
<text x="195.6" y="51.1">3.3V</text>
<text x="58.3" y="56.1">GND</text>
<text x="121.9" y="56.1">GND</text>
<text x="194.4" y="56.1">+5</text>
<text x="54.4" y="63.8">+5</text>
<text x="58.9" y="61.3">+12</text>
<text x="124.3" y="63.8">2PWMA</text>
<text x="53" y="68.9">2AO1</text>
<text x="60.7" y="68.9">GND</text>
<text x="124.3" y="66.3">2AIN2</text>
<text x="124.3" y="68.9">2AIN1</text>
<text x="193.1" y="68.9">GND</text>
<text x="53" y="74">2AO2</text>
<text x="53" y="76.5">2BO2</text>
<text x="124.3" y="74">2BIN1</text>
<text x="124.3" y="76.5">2BIN2</text>
<text x="53" y="81.6">2BO1</text>
<text x="58.3" y="89.2">GND</text>
<text x="121.9" y="89.2">GND</text>
<text x="198.2" y="107.1">GND</text>
<text x="240.2" y="112.1">+5</text>
<text x="203.2" y="114.7">3.3V</text>
<text x="244.1" y="114.7">GND</text>
<text x="16.3" y="122.3">+5</text>
<text x="74.8" y="122.3">+5</text>
<text x="97.7" y="122.3">+5</text>
<text x="104" y="122.3">GPIO23</text>
<text x="128.3" y="122.3">+5</text>
<text x="134.5" y="122.3">GPIO24</text>
<text x="203.2" y="122.3">1AIN2</text>
<text x="203.2" y="127.4">1AIN1</text>
<text x="203.2" y="130">1BIN1</text>
<text x="101.5" y="135">GND</text>
<text x="132" y="135">GND</text>
<text x="203.2" y="132.5">1BIN2</text>
<text x="203.2" y="135">3.3V</text>
<text x="243.9" y="132.5">GPIO23</text>
<text x="243.9" y="135">GPIO24</text>
<text x="203.2" y="140.1">2BIN2</text>
<text x="15" y="155.4">GND</text>
<text x="73.5" y="155.4">GND</text>
<text x="203.2" y="150.3">2AIN2</text>
<text x="203.2" y="152.9">2AIN1</text>
<text x="203.2" y="155.4">2BIN1</text>
<text x="243.9" y="152.9">1PWMA</text>
<text x="243.9" y="157.9">2PWMA</text>
</g>
<g font-size="2.3" fill="#0e0e0e">
<text x="75.9" y="28.2">P1</text>
<text x="101.4" y="28.2">P2</text>
<text x="41.6" y="34.5">CON1</text>
<text x="147.2" y="30.7">P5</text>
<text x="41.6" y="44.7">CON2</text>
<text x="213.4" y="47.2">CON5</text>
<text x="254.1" y="46">P7</text>
<text x="75.9" y="53.6">Header 8</text>
<text x="101.4" y="53.6">Header 8</text>
<text x="147.2" y="48.5">Header 5</text>
<text x="213.4" y="54.9">PowerIn</text>
<text x="213.4" y="57.4">CON6</text>
<text x="254.1" y="58.7">Header 3</text>
<text x="75.9" y="61.3">P3</text>
<text x="101.4" y="61.3">P4</text>
<text x="147.2" y="63.8">P6</text>
<text x="213.4" y="65.1">PowerIn</text>
<text x="41.6" y="67.6">CON3</text>
<text x="41.6" y="77.8">CON4</text>
<text x="147.2" y="81.6">Header 5</text>
<text x="75.9" y="86.7">Header 8</text>
<text x="101.4" y="86.7">Header 8</text>
<text x="269.4" y="94.3">POWER</text>
<text x="159.9" y="99.4">MCU</text>
<text x="221" y="112.1">P8</text>
<text x="114.1" y="119.8">M1</text>
<text x="144.7" y="119.8">M2</text>
<text x="193" y="119.8">BCM3</text>
<text x="193" y="117.2">BCM2</text>
<text x="35.3" y="122.3">LP1</text>
<text x="50.5" y="122.3">RP1</text>
<text x="193" y="122.3">BCM4</text>
<text x="231.2" y="122.3">BCM14</text>
<text x="231.2" y="124.8">BCM15</text>
<text x="193" y="130">BCM27</text>
<text x="193" y="127.4">BCM17</text>
<text x="231.2" y="127.4">BCM18</text>
<text x="114.1" y="132.5">Header 3</text>
<text x="144.7" y="132.5">Header 3</text>
<text x="193" y="137.6">BCM10</text>
<text x="193" y="132.5">BCM22</text>
<text x="231.2" y="132.5">BCM23</text>
<text x="231.2" y="135">BCM24</text>
<text x="35.3" y="140.1">Header 5</text>
<text x="50.5" y="140.1">Header 5</text>
<text x="193" y="142.7">BCM11</text>
<text x="193" y="140.1">BCM9</text>
<text x="231.2" y="140.1">BCM25</text>
<text x="231.2" y="142.7">BCM8</text>
<text x="35.3" y="145.2">LP2</text>
<text x="50.5" y="145.2">RP2</text>
<text x="193" y="147.8">BCM0</text>
<text x="231.2" y="145.2">BCM7</text>
<text x="231.2" y="147.8">BCM1</text>
<text x="193" y="155.4">BCM13</text>
<text x="193" y="152.9">BCM6</text>
<text x="193" y="150.3">BCM5</text>
<text x="231.2" y="152.9">BCM12</text>
<text x="193" y="160.5">BCM26</text>
<text x="193" y="157.9">BCM19</text>
<text x="231.2" y="157.9">BCM16</text>
<text x="231.2" y="160.5">BCM20</text>
<text x="35.3" y="163">Header 5</text>
<text x="50.5" y="163">Header 5</text>
<text x="231.2" y="163">BCM21</text>
<text x="221" y="168.1">Header 20X2</text>
<text x="269.4" y="170.7">HEADER</text>
<text x="78.5" y="188.5">MPINS</text>
<text x="157.4" y="188.5">EXPINS</text>
</g>
</svg>
